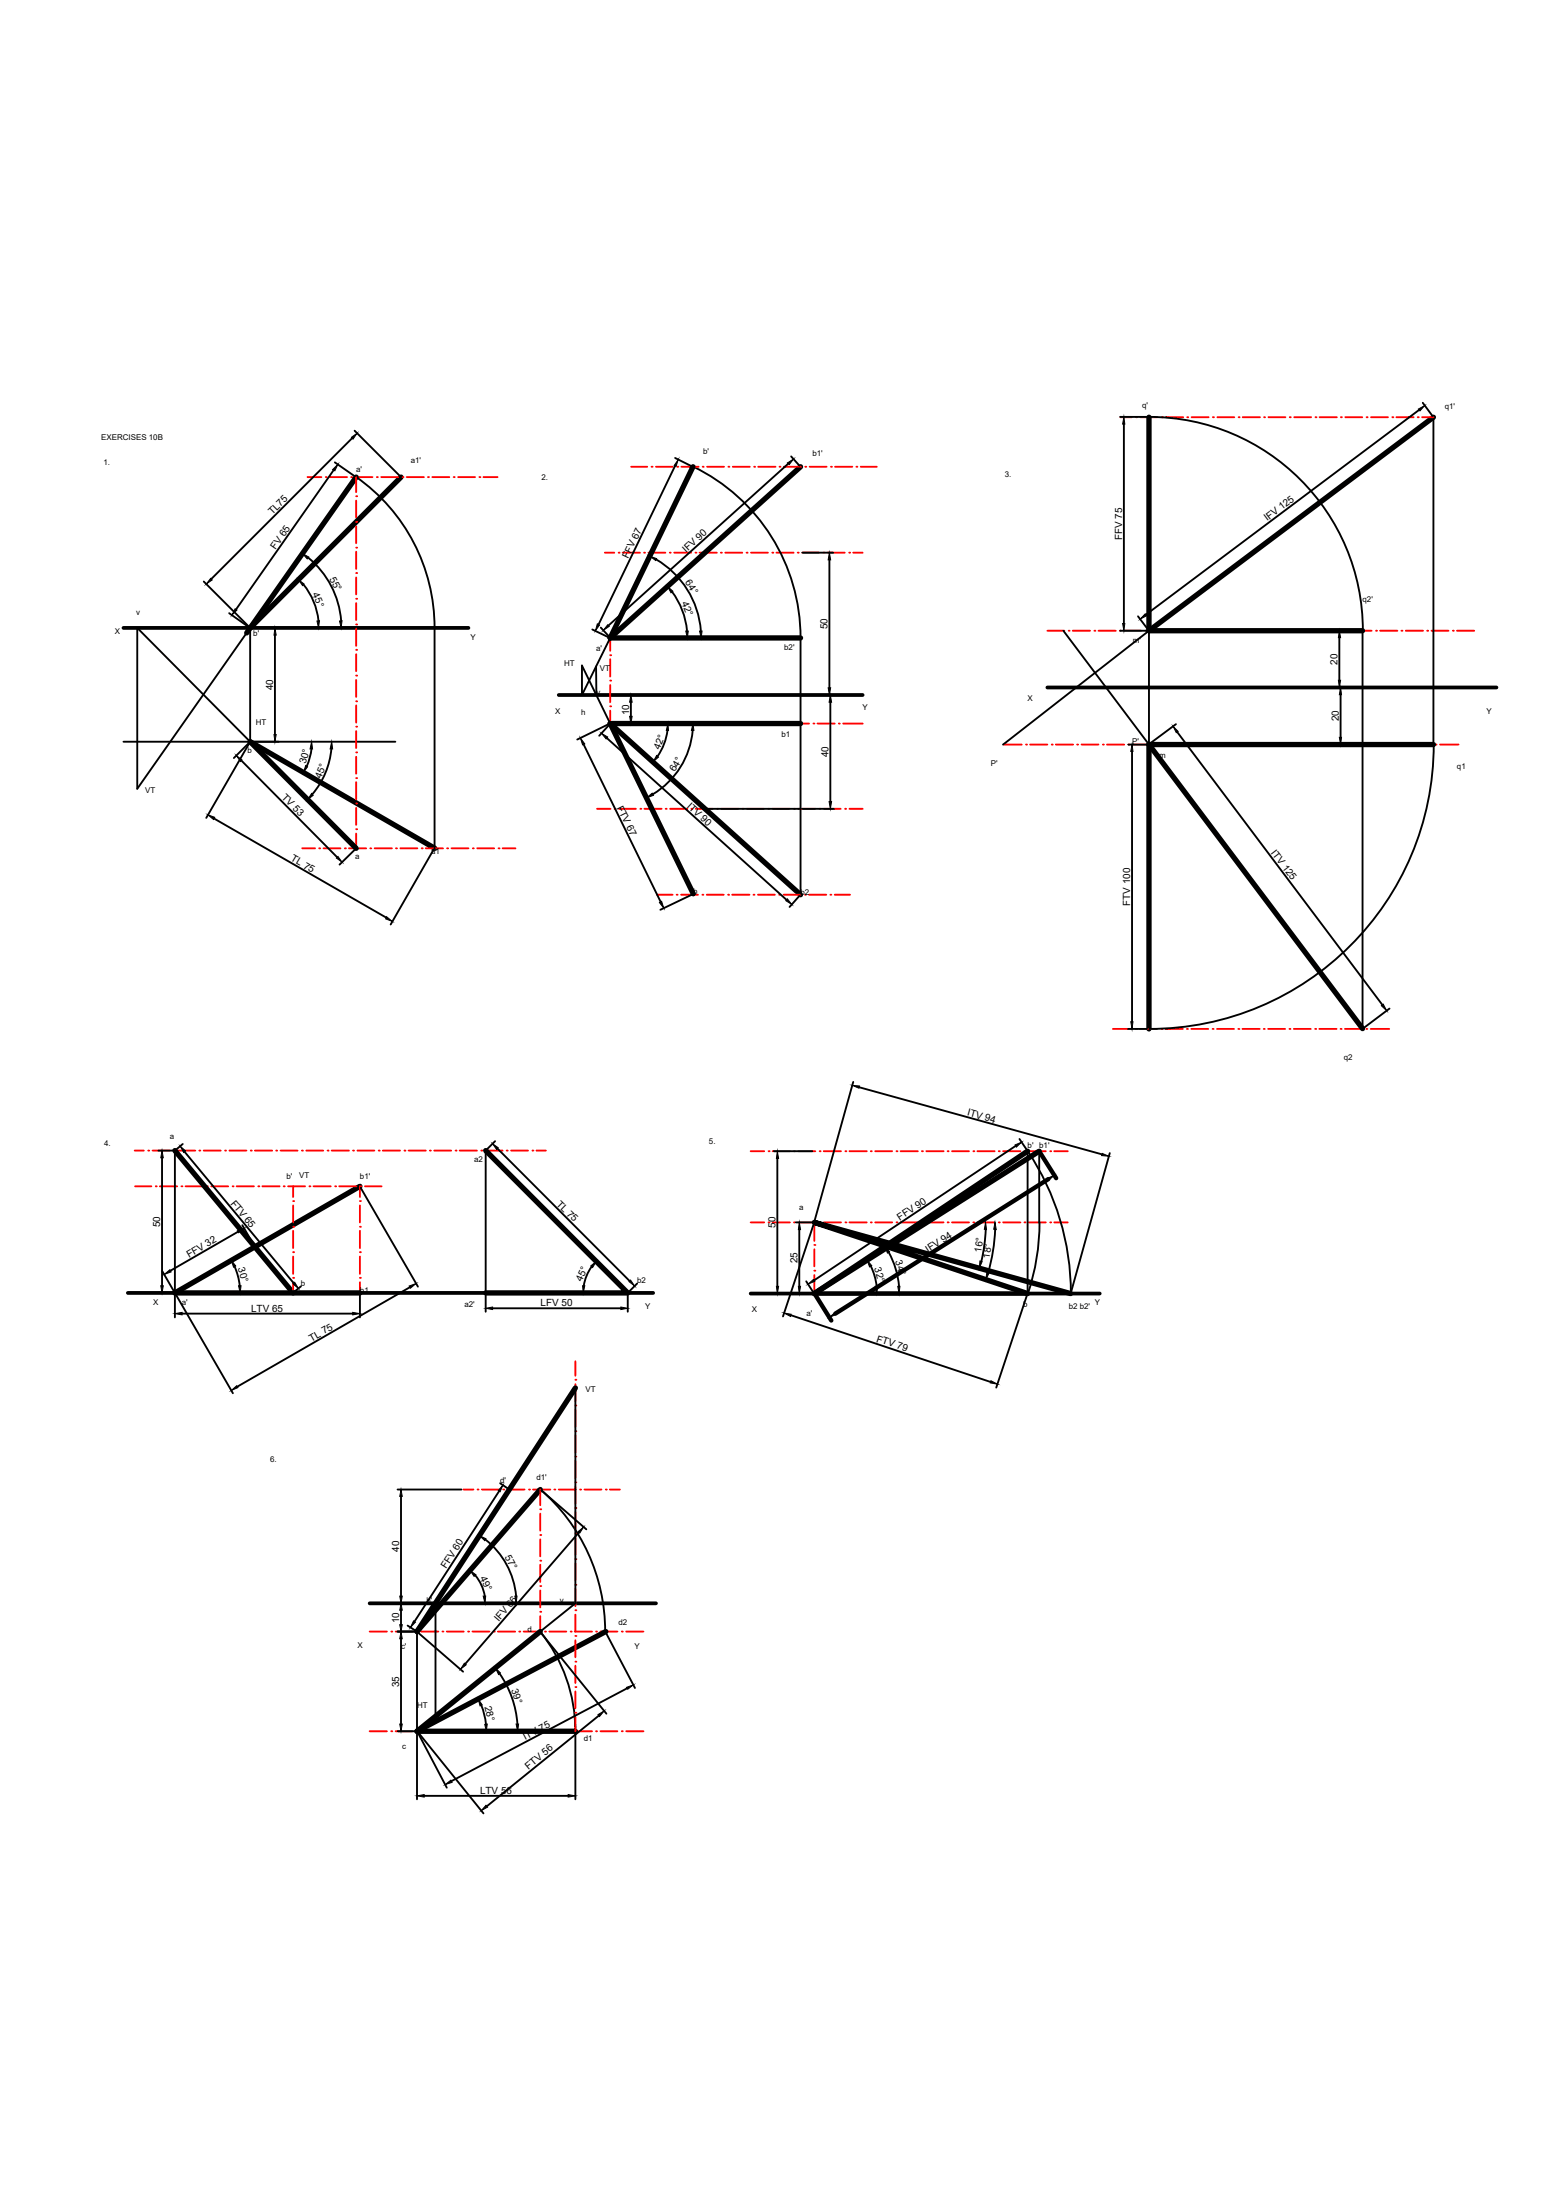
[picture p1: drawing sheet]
<svg xmlns="http://www.w3.org/2000/svg" width="210mm" height="297mm" viewBox="0 0 210 297" stroke-linecap="round" stroke-linejoin="round" font-family="sans-serif">
<!-- layer: 0 -->
<path d="M16.7 84.8h46.5M75.4 93.8h41M141.4 92.8h60.6M17.3 174.6h70.9M101.3 174.7h47.1M49.9 216.5h38.6" fill="none" stroke="#000" stroke-width=".51"/>
<g fill="none" stroke="#000" stroke-width=".25">
<path d="M47.5 59.2l-19 19M47.9 58.2l6.1 6M151.2 56.3h3.6M151.7 57.3v26.9M155.1 56.3a28.9 28.9 0 0 1 28.9 28.8M191.5 55.4l-36.8 27.6M192.1 54.4l1.3 1.8M193.5 56.3v44.2M27.5 78.5l6.1 6.1M41 78.9a9.2 9.2 0 0 1 2 4.9M41.6 75.3a12.2 12.2 0 0 1 4.4 8.5M45 63.5l-13.1 18.8"/>
<path d="M45.2 62.4l2.7 1.9M48.1 64.4a24.9 24.9 0 0 1 10.6 20.4v29.7M88.6 75.5a12.3 12.3 0 0 1 6 9.7M90.7 79.9a10.4 10.4 0 0 1 2 5.3M91.1 61.8l2.2 1.1M91.1 62.9l-10.3 21.4M93.6 63a25.7 25.7 0 0 1 14.5 23.1v34.7M106.4 62.6l-24.2 21.8M106.8 61.6l1.1 1.3M108.3 74.6h4.2M112 75.6v17.3M18.5 84.8l15.3 15.3v-15.3l-15.3 21.7z"/>
<path d="M30.9 82.8l2.7 1.9M34 84.8h3.6M37.1 85.8v13.4M80 85l2.2 1M80.5 90v3.8M81.1 84.7l1.1 1.3M81.9 99.6l24.3 21.9M82.2 97.8l-4.3 2.1M82.2 97.9l-1.3 1.4M82.4 86.1l-3.8 7.7v-3.9l3.8 7.8M82.6 93.8h3M82.6 97.7h3"/>
<path d="M85.2 94.8v1.9M90.1 98.6a7.8 7.8 0 0 1-1.3 3.5M93.5 98.6a11.2 11.2 0 0 1-5.4 8.6M108.3 93.8h4.3M112.1 94.8v13.4M143.5 85.2l11.6 15.3v-15.3l-19.7 15.3M151.2 85.2h3.6M153.6 83.2l1.3 1.7M158.7 97.8l-3.4 2.6M158.9 98.8l27.7 36.9M180.3 85.2h3.4M180.3 92.8h3.4"/>
<path d="M180.8 86.1v5.7M181 93.8v5.8M183.9 85.2v53.7M16.7 100.1h36.7M28.9 110.5l23.2 13.4M32.6 102.7l12.9 13M33.6 100.3l-2 2M33.6 100.4l-5.8 10M42.1 101.1l-.2 .9-.5 1.4M44.7 101.1a11 11 0 0 1-2.5 6.1M47.9 114.7l-2.1 2M58.5 114.7l-5.8 10.1"/>
<path d="M78.8 100.5l10.4 21.3M95.2 109.2h12.9M108.3 109.2h4.3M152.3 100.5h2.5M152.8 101.5v36.5M180.5 100.5h3.2M193.5 100.5a38.4 38.4 0 0 1-38.4 38.4M93.4 120.8l-4.3 2M107.9 121l-1.3 1.5M152.3 138.9h2.5M187.6 136.2l-3.5 2.6M21.4 155.3h2"/>
<path d="M21.9 156.3v17.3M23.6 155.3v19.3M24.7 154.5l-.9 .7M24.9 155.5l14.8 17.8M65.6 155.3v19.3M66.8 154.1l-1.1 1.1M67.2 155.1l17.8 17.9M104.5 155.4h5.2M104.9 156.4v17.3M115.2 146.1l-5.2 18.7M116 146.8l32.7 9.1M137.1 154.7l-27.2 18.2"/>
<path d="M137.6 153.8l1 1.4M138.7 155.4v19.3M138.7 155.4a34.6 34.6 0 0 1 5.9 19.2M140.3 155.4v9.6M149.8 155.7l-5.2 18.7M21.4 174.6h2M21.9 171.6l1.6 2.8M23.6 174.8v3.1M23.7 174.8l7.7 13.3M24.6 177.4h23M31.7 171l.5 1.5 .2 1.1M32.1 166.3l-9.1 5.3"/>
<path d="M32.7 165.4l1.6 2.7M40.6 173.7l-.9 .7M48.6 174.8v3.1M48.7 160.3l7.7 13.4M55.3 173.8l-23.3 13.4M65.6 174.8v2.3M66.5 176.6h17.3M79.9 171l-.7 1.2-.4 1.4M84.7 174.8v2.3M86 173.3l-1.1 1.1M104.5 174.7h5.2M106.8 177.6l26.9 9"/>
<path d="M107.4 165h2.3M107.9 166v7.7M108.8 173l1 1.4M109.8 165.3l-4.1 12.4M117.6 171l.5 1.3 .2 1.4M120 169.1l.8 1.9 .4 1.3 .2 1.4M133.1 166l-.3 2.4-.3 1.9M134.3 166a24.4 24.4 0 0 1-.9 5.8M138.6 174.9l-4.1 12.5M140.3 165a30.4 30.4 0 0 1-1.5 9.6M77.7 187.4v29.1l-4.8 3.8a21.4 21.4 0 0 1 4.8 13.4M53.7 216.5h8.6"/>
<path d="M53.7 201.1h8.6M54.1 202v13.5M54.1 217.4v2M55 219.5l1.1 .7M58.8 216.5v15.2M64.2 212.7l.8 1.3 .4 1.5M65.5 207.9a10.9 10.9 0 0 1 4.2 7.6M67.4 201.3l-11.4 17.6M67.5 200.3l1.1 .7M72.9 201.1a25.4 25.4 0 0 1 8.8 19.2M73.1 201.2l6 5.3M78.1 206.9l-15.3 17.7"/>
<path d="M53.7 220.3h2.4M53.7 233.8h2.4M54.1 221.3v11.5M56.3 220.3v13.5M56.3 234v8.9M56.4 234l3.9 7.4M56.5 220.5l6 5.2M56.5 233.9l8.8 10.9M65 230.2l.3 1 .3 1.6M67.4 226a13.6 13.6 0 0 1 2.4 6.8M73.1 220.5l8.8 10.9M77.7 234v8.9"/>
<path d="M80.8 231.6l-15.1 12.3M81.8 220.5l3.9 7.4M84.7 228l-23.8 12.5M57.3 242.5h19.4"/>
</g>
<g fill="none" stroke="#000" stroke-width=".72">
<path d="M155.1 56.3v28.9M193.5 56.3l-38.4 28.9M48.1 64.4l-14.8 21.1M54.1 64.4l-20.3 20.4M93.5 63l-11.1 23.1M108.1 63l-25.7 23.1M82.4 97.7l25.7 23.1M82.4 97.7l11.2 23M82.4 86.1h25.7M82.4 97.7h25.7M155.1 85.2h28.8M48.1 114.5l-14.3-14.4 24.9 14.4"/>
<path d="M155.1 100.5v38.4M155.1 100.5l28.8 38.4M155.1 100.5h38.4M23.6 155.3l16 19.3M65.6 155.3l19.1 19.3h-19.1M138.7 155.4l-28.8 19.3 30.4-19.3M48.6 160.2l-25 14.4h25M138.7 174.7l-28.8-9.7 34.6 9.7M77.7 187.4l-21.4 32.9 16.6-19.2M56.3 233.8h21.4M72.9 220.3l-16.6 13.5M81.8 220.3l-25.5 13.5"/>
</g>
<g fill="none" stroke="#f00" stroke-width=".25">
<path d="M151.2 56.3h1.6M153.4 56.3h.1M154 56.3h2.2M156.8 56.3h.1M157.4 56.3h2.3M160.3 56.3h.1M160.9 56.3h2.2M163.7 56.3h.1M164.3 56.3h2.3M167.2 56.3h.1M167.8 56.3h2.3M170.6 56.3h.1"/>
<path d="M171.2 56.3h2.3M174.1 56.3h.1M174.7 56.3h2.3M177.6 56.3h.1M178.1 56.3h2.4M181 56.3h.1M181.6 56.3h2.3M184.5 56.3h.1M185.1 56.3h2.3M187.9 56.3h.1M188.5 56.3h2.3M191.4 56.3h.1"/>
<path d="M192 56.3h1.5M41.5 64.4h1.9M44 64.4h.1M44.5 64.4h2.3M47.4 64.4h.1M48 64.4h2.3M48.1 67h.1M48.1 70.5h.1M48.1 73.9h.1M48.1 77.4h.1M48.1 64.4v2M48.1 67.6v2.3"/>
<path d="M48.1 71.1v2.2M48.1 74.5v2.3M48.1 78v2.2M50.9 64.4h.1M51.5 64.4h2.2M54.3 64.4h.1M54.9 64.4h2.3M57.8 64.4h.1M58.4 64.4h2.2M61.2 64.4h.1M61.8 64.4h2.3M64.7 64.4h.1"/>
<path d="M65.3 64.4h1.9M81.6 74.6h1.3M83.5 74.6h.1M84.1 74.6h2.3M85.2 63h2.2M86.9 74.6h.1M87.5 74.6h2.3M88 63h.1M88.5 63h2.3M90.4 74.6h.1M91 74.6h2.3M91.4 63h.1"/>
<path d="M92 63h2.3M93.9 74.6h.1M94.4 74.6h2.4M94.9 63h.1M95.4 63h2.3M97.3 74.6h.1M97.9 74.6h2.3M98.3 63h.1M98.9 63h2.3M100.8 74.6h.1M101.4 74.6h2.3M101.8 63h.1"/>
<path d="M102.3 63h2.4M104.3 74.6h.1M104.8 74.6h2.3M105.2 63h.1M105.8 63h2.3M107.7 74.6h.1M108.3 74.6h2.3M108.7 63h.1M109.3 63h2.3M111.2 74.6h.1M111.7 74.6h2.3M112.2 63h.1"/>
<path d="M112.7 63h2.3M114.6 74.6h.1M115.2 74.6h1.2M115.6 63h.1M116.2 63h2.1M48.1 80.8h.1M48.1 84.3h.1M48.1 87.7h.1M48.1 91.2h.1M48.1 94.7h.1M48.1 98.1h.1M48.1 81.4v2.3"/>
<path d="M48.1 84.9v2.3M48.1 88.3v2.3M48.1 91.8v2.3M48.1 95.2v2.4M48.1 98.7v2.3M82.4 88.5h.1M82.4 91.9h.1M82.4 95.4h.1M82.4 96v1.7h2.6M82.4 89v2.3M82.4 92.5v2.3M84.3 86.1h-1.9v1.8"/>
<path d="M84.9 86.1h.1M85.4 86.1h2.3M85.6 97.7h.1M86.2 97.7h2.3M88.3 86.1h.1M88.9 86.1h2.3M89.1 97.7h.1M89.6 97.7h2.3M91.8 86.1h.1M92.4 86.1h2.2M92.5 97.7h.1M93.1 97.7h2.3"/>
<path d="M95.2 86.1h.1M95.8 86.1h2.3M96 97.7h.1M96.5 97.7h2.3M98.7 86.1h.1M99.3 86.1h2.2M99.4 97.7h.1M100 97.7h2.3M102.1 86.1h.1M102.7 86.1h2.3M102.9 97.7h.1M103.4 97.7h2.3"/>
<path d="M105.6 86.1h.1M106.2 86.1h1.9M106.3 97.7h.1M106.9 97.7h2.3M109.8 97.7h.1M110.3 97.7h2.4M113.2 97.7h.1M113.8 97.7h2.6M141.4 85.2h2.3M144.3 85.2h.1M144.8 85.2h2.3M147.7 85.2h.1"/>
<path d="M148.3 85.2h2.3M151.2 85.2h.1M151.8 85.2h2.2M154.6 85.2h.1M155.2 85.2h2.3M158.1 85.2h.1M158.7 85.2h2.3M161.5 85.2h.1M162.1 85.2h2.3M165 85.2h.1M165.6 85.2h2.3M168.4 85.2h.1"/>
<path d="M169 85.2h2.4M171.9 85.2h.1M172.5 85.2h2.3M175.4 85.2h.1M175.9 85.2h2.4M178.8 85.2h.1M179.4 85.2h2.3M182.3 85.2h.1M182.9 85.2h2.3M185.7 85.2h.1M186.3 85.2h2.3M189.2 85.2h.1"/>
<path d="M189.8 85.2h2.3M192.6 85.2h.1M193.2 85.2h2.3M196.1 85.2h.1M196.7 85.2h2.3M40.8 114.5h1.7M43.1 114.5h.1M43.7 114.5h2.3M46.6 114.5h.1M47.1 114.5h2.3M48.1 101.6h.1M48.1 105.1h.1"/>
<path d="M48.1 108.5h.1M48.1 112h.1M48.1 102.2v2.3M48.1 105.6v2.3M48.1 109.1v2.3M48.1 112.6v1.9M50 114.5h.1M50.6 114.5h2.3M53.5 114.5h.1M54 114.5h2.3M56.9 114.5h.1M57.5 114.5h2.3"/>
<path d="M60.4 114.5h.1M60.9 114.5h2.3M63.8 114.5h.1M64.4 114.5h2.3M67.3 114.5h.1M67.8 114.5h1.8M80.6 109.2h1.8M83 109.2h.1M83.6 109.2h2.2M86.4 109.2h.1M87 109.2h2.3M89.9 109.2h.1"/>
<path d="M90.5 109.2h2.3M93.3 109.2h.1M93.9 109.2h2.3M96.8 109.2h.1M97.4 109.2h2.3M100.2 109.2h.1M100.8 109.2h2.3M103.7 109.2h.1M104.3 109.2h2.3M107.2 109.2h.1M107.7 109.2h2.4M110.6 109.2h.1"/>
<path d="M111.2 109.2h2.3M114.1 109.2h.1M114.7 109.2h1.7M135.4 100.5h2.5M138.5 100.5h.1M139.1 100.5h2.3M142 100.5h.1M142.5 100.5h2.4M145.4 100.5h.1M146 100.5h2.3M148.9 100.5h.1M149.4 100.5h2.4"/>
<path d="M152.3 100.5h.1M152.9 100.5h2.3M155.8 100.5h.1M156.4 100.5h2.3M159.2 100.5h.1M159.8 100.5h2.3M162.7 100.5h.1M163.3 100.5h2.3M166.1 100.5h.1M166.7 100.5h2.3M169.6 100.5h.1M170.2 100.5h2.3"/>
<path d="M173 100.5h.1M173.6 100.5h2.4M176.5 100.5h.1M177.1 100.5h2.3M180 100.5h.1M180.5 100.5h2.4M183.4 100.5h.1M184 100.5h2.3M186.9 100.5h.1M187.5 100.5h2.3M190.4 100.5h.1M190.9 100.5h2.3"/>
<path d="M193.8 100.5h.1M194.4 100.5h2.5M88.7 120.8h2.1M91.3 120.8h.1M91.9 120.8h2.3M94.8 120.8h.1M95.4 120.8h2.3M98.3 120.8h.1M98.8 120.8h2.4M101.7 120.8h.1M102.3 120.8h2.3M105.2 120.8h.1"/>
<path d="M105.8 120.8h2.3M108.7 120.8h.1M109.2 120.8h2.3M112.1 120.8h.1M112.7 120.8h2.1M150.2 138.9h2.5M153.3 138.9h.1M153.9 138.9h2.3M156.8 138.9h.1M157.3 138.9h2.4M160.2 138.9h.1M160.8 138.9h2.3"/>
<path d="M163.7 138.9h.1M164.3 138.9h2.3M167.2 138.9h.1M167.7 138.9h2.3M170.6 138.9h.1M171.2 138.9h2.3M174.1 138.9h.1M174.7 138.9h2.2M177.5 138.9h.1M178.1 138.9h2.3M181 138.9h.1M181.6 138.9h2.2"/>
<path d="M184.4 138.9h.1M185 138.9h2.5M18.2 155.3h1.2M20 155.3h.1M20.6 155.3h2.3M23.5 155.3h.1M24 155.3h2.4M26.9 155.3h.1M27.5 155.3h2.3M30.4 155.3h.1M31 155.3h2.3M33.9 155.3h.1"/>
<path d="M34.4 155.3h2.3M37.3 155.3h.1M37.9 155.3h2.3M40.8 155.3h.1M41.3 155.3h2.3M44.2 155.3h.1M44.8 155.3h2.3M47.7 155.3h.1M48.2 155.3h2.3M51.1 155.3h.1M51.7 155.3h2.3M54.6 155.3h.1"/>
<path d="M55.1 155.3h2.4M58 155.3h.1M58.6 155.3h2.3M61.5 155.3h.1M62 155.3h2.4M65 155.3h.1M65.5 155.3h2.3M68.4 155.3h.1M69 155.3h2.3M71.9 155.3h.1M72.4 155.3h1.3M101.3 155.4h1.9"/>
<path d="M103.7 155.4h.1M104.3 155.4h2.3M107.2 155.4h.1M107.8 155.4h2.3M110.6 155.4h.1M111.2 155.4h2.3M114.1 155.4h.1M114.7 155.4h2.3M117.5 155.4h.1M118.1 155.4h2.3M121 155.4h.1M121.6 155.4h2.3"/>
<path d="M124.4 155.4h.1M125 155.4h2.4M127.9 155.4h.1M128.5 155.4h2.3M131.4 155.4h.1M131.9 155.4h2.4M134.8 155.4h.1M135.4 155.4h2.3M138.3 155.4h.1M138.9 155.4h2.3M141.8 155.4h.1M142.3 155.4h1.8"/>
<path d="M18.2 160.2h2.2M21 160.2h.1M21.6 160.2h2.3M24.5 160.2h.1M25 160.2h2.4M27.9 160.2h.1M28.5 160.2h2.3M31.4 160.2h.1M31.9 160.2h2.4M34.9 160.2h.1M35.4 160.2h2.3M38.3 160.2h.1"/>
<path d="M38.9 160.2h2.3M39.6 172.5h.1M39.6 169.1h.1M39.6 165.6h.1M39.6 162.2h.1M39.6 160.2v1.4M39.6 162.8v2.2M39.6 166.2v2.3M39.6 169.7v2.3M39.6 173.1v1.5M41.8 160.2h.1M42.3 160.2h2.3"/>
<path d="M45.2 160.2h.1M45.8 160.2h2.3M48.6 162.2h.1M48.6 165.6h.1M48.6 169.1h.1M48.6 172.5h.1M48.6 160.2v1.4M48.6 162.8v2.2M48.6 166.2v2.3M48.6 169.7v2.3M48.6 173.1v1.5M48.7 160.2h.1"/>
<path d="M49.3 160.2h2.2M101.3 165h1.9M103.7 165h.1M104.3 165h2.3M107.2 165h.1M107.8 165h2.3M109.9 171.6h.1M109.9 168.1h.1M109.9 165v2.5M109.9 168.7v2.3M109.9 172.2v2.5M110.6 165h.1"/>
<path d="M111.2 165h2.3M114.1 165h.1M114.7 165h2.3M117.5 165h.1M118.1 165h2.3M121 165h.1M121.6 165h2.3M124.4 165h.1M125 165h2.4M127.9 165h.1M128.5 165h2.3M131.4 165h.1"/>
<path d="M131.9 165h2.4M134.8 165h.1M135.4 165h2.3M138.3 165h.1M138.9 165h2.3M141.8 165h.1M142.3 165h1.8M77.7 196.7h.1M77.7 193.2h.1M77.7 189.8h.1M77.7 186.3h.1M77.7 183.8v1.9"/>
<path d="M77.7 186.9v2.3M77.7 190.4v2.2M77.7 193.8v2.3M77.7 197.3v2.2M62.6 201.1h1.3M64.5 201.1h.1M65.1 201.1h2.2M67.9 201.1h.1M68.5 201.1h2.3M71.4 201.1h.1M72 201.1h2.3M72.9 203.8h.1"/>
<path d="M72.9 207.2h.1M72.9 210.7h.1M72.9 214.2h.1M72.9 217.6h.1M72.9 201.1v2.1M72.9 204.4v2.3M72.9 207.8v2.3M72.9 211.3v2.3M72.9 214.7v2.3M72.9 218.2v2.1M74.8 201.1h.1M75.4 201.1h2.3"/>
<path d="M77.7 217.4h.1M77.7 214h.1M77.7 210.5h.1M77.7 207h.1M77.7 203.6h.1M77.7 200.1h.1M77.7 200.7v2.3M77.7 204.2v2.3M77.7 207.6v2.3M77.7 211.1v2.3M77.7 214.5v2.4M77.7 218v2.3"/>
<path d="M78.3 201.1h.1M78.9 201.1h2.3M81.8 201.1h.1M82.3 201.1h1.4M49.9 233.8h2.3M49.9 220.3h2.3M52.8 233.8h.1M52.8 220.3h.1M53.4 233.8h2.3M53.4 220.3h2.3M56.3 233.8h.1M56.3 220.3h.1"/>
<path d="M56.8 233.8h2.4M56.8 220.3h2.4M59.7 233.8h.1M59.7 220.3h.1M60.3 233.8h2.3M60.3 220.3h2.3M63.2 233.8h.1M63.2 220.3h.1M63.8 233.8h2.3M63.8 220.3h2.3M66.7 233.8h.1M66.7 220.3h.1"/>
<path d="M67.2 233.8h2.3M67.2 220.3h2.3M70.1 233.8h.1M70.1 220.3h.1M70.7 233.8h2.3M70.7 220.3h2.3M73.6 233.8h.1M73.6 220.3h.1M74.2 233.8h2.2M74.2 220.3h2.2M77 233.8h.1M77 220.3h.1"/>
<path d="M77.6 233.8h2.3M77.6 220.3h2.3M77.7 231.3h.1M77.7 227.8h.1M77.7 224.4h.1M77.7 220.9h.1M77.7 221.5v2.3M77.7 224.9v2.3M77.7 228.4v2.3M77.7 231.8v2M80.5 233.8h.1M80.5 220.3h.1"/>
<path d="M81.1 233.8h2.2M81.1 220.3h2.2M83.9 233.8h.1M83.9 220.3h.1M84.5 233.8h2.4M84.5 220.3h2.4"/>
</g>
<g fill="#000" stroke="#000" stroke-width=".13">
<path d="M47.4 59l.8-.5-.5 .8zM151.7 56.3l.1 1h-.3zM191.5 55.2l.8-.4-.6 .7zM28.4 78.1l.2 .2-.8 .6zM40.3 78.3l.7 .6-.2 .2zM40.8 74.7l.9 .5-.2 .3zM44.9 63.4l.7-.7-.4 .9zM87.7 75.1l.9 .3-.1 .3zM91.6 62l-.3 1-.3-.1zM106.3 62.5l.8-.5-.6 .7zM112 74.6l.1 1h-.3zM31.7 82.2l.3 .2-.7 .6z"/>
<path d="M37.1 84.8l.2 1h-.3zM37 99.2h.3l-.2 .9zM42.8 83.8h.3l-.1 1zM45.8 83.8h.4l-.2 1zM80.6 84.2l.3 .2-.5 .8zM82 84.4l.2 .2-.8 .5zM81.2 99l.8 .5-.2 .3zM85.2 93.8l.1 1h-.3zM85 96.7h.3l-.1 1zM90.2 97.7v.9h-.3zM90.1 79.2l.7 .6-.2 .2zM92.6 85.2h.3l-.1 .9z"/>
<path d="M93.5 97.7l.2 .9h-.4zM94.4 85.2h.4l-.2 .9zM111.8 92.9h.3l-.1 .9zM112.1 93.8l.2 1h-.4zM151.5 84.2h.3l-.1 1zM154.6 82.9l.2 .2-.9 .5zM158.4 98.1l.6 .6-.2 .2zM180.8 85.2l.2 .9h-.3zM180.7 91.8h.3l-.2 1zM181 92.8l.1 1h-.3zM180.8 99.6h.3l-.1 .9zM28.1 110l.9 .3-.2 .3z"/>
<path d="M31.9 102l.8 .6-.2 .2zM41.3 103.4l.2 .1-.5 .8zM42.1 100.1l.1 1h-.3zM42.1 107.1l.2 .3-.8 .6zM44.8 100.1l.1 1h-.3zM45.6 115.6l.6 .8-.8-.5zM78.3 99.6l.6 .8-.3 .2zM87.3 107.7l.7-.6 .2 .3zM88.6 102l.3 .2-.7 .7zM111.9 108.2h.4l-.2 1zM152.8 100.5l.1 1h-.3zM52.2 123.8l.7 .6-.8-.3z"/>
<path d="M89 121.9l.3-.2 .3 .9zM106.3 121.4l.6 .7-.8-.5zM152.6 138h.3l-.1 .9zM186.5 135.8l.2-.2 .5 .9zM21.9 155.3l.1 1h-.3zM24.3 154.8l.7 .6-.2 .2zM66.5 154.4l.8 .6-.3 .2zM104.9 155.4l.2 1h-.3zM115 146.5l1 .1-.1 .3zM137 154.6l.9-.4-.7 .7zM141.4 159.1l.9-.4-.7 .6zM148.8 155.7l.9 .4-1-.1z"/>
<path d="M21.7 173.6h.3l-.1 1zM22.2 172.1l.7-.7 .2 .3zM23.6 177.4l1-.2v.3zM31.2 170.2l.6 .7-.3 .2zM32 166.2l1-.4-.8 .6zM32.2 173.6h.3l-.1 1zM39.5 173.3l.3-.2 .5 .9zM47.6 177.2l1 .2-1 .1zM55.2 173.6l1-.3-.8 .6zM65.6 176.6l.9-.1v.3zM78.6 173.6h.3l-.2 1zM79.7 170.9l.8-.6-.5 .8z"/>
<path d="M83.8 176.5l.9 .1-.9 .2zM84.9 173l.2-.2 .6 .8zM104.8 173.7h.3l-.2 1zM105.8 177.3l1 .1-.1 .3zM107.9 165l.2 1h-.3zM107.8 173.7h.3l-.2 1zM109.1 173.4l.7-.7 .2 .3zM112 177.9l.7-.7 .1 .3zM117 170.1l.7 .8-.3 .2zM118.1 173.7h.4l-.2 1zM119.5 168.3l.6 .7-.3 .2zM121.2 173.7h.3l-.1 1z"/>
<path d="M132.3 170.3h.3l-.4 .9zM133 165l.2 1h-.3zM133.2 171.8l.3 .1-.4 .8zM134.3 165l.2 1h-.4zM31.2 187.7l.7-.6 .2 .3zM133.8 186.4l.8 .5-.9-.2zM54 219.4h.3l-.2 .9zM54.1 216.5l.2 .9h-.3zM54.1 201.1l.2 .9h-.3zM54 215.5h.3l-.2 1zM55.8 218.8l.3 .2-.7 .7zM63.4 212l.8 .6-.2 .2z"/>
<path d="M64.7 207.3l.9 .5-.2 .2zM65.2 215.5h.4l-.1 1zM67.9 200.5l-.4 .9-.2-.2zM69.5 215.5h.3l-.1 1zM78 206.8l.8-.6-.5 .8zM54.1 220.3l.2 1h-.3zM54 232.8h.3l-.2 1zM62.7 224.6l.2 .2-.7 .6zM64.5 229.4l.6 .8-.3 .1zM65.4 232.8h.4l-.2 1zM66.9 225.2l.6 .7-.2 .2zM69.7 232.8h.3l-.1 1z"/>
<path d="M80.7 231.5l.9-.5-.7 .8zM84.6 227.8l.9-.3-.8 .6zM56.3 242.5l1-.2v.3zM60.1 240.9l.8-.5 .1 .3zM65.6 243.7l.2 .3-.8 .5zM76.7 242.3l1 .2-1 .1z"/>
</g>
<path d="M140.4 155.6l2.2 3.5M141.5 159.2l-28.7 18.2M109.9 174.7h28.8M110.1 174.8l2.1 3.5" fill="none" stroke="#000" stroke-width=".59"/>
<g font-size="1.3">
<text x="36.8" y="69.6" transform="rotate(-45 36.8 69.6)">TL75</text>
<text x="171.1" y="70.4" transform="rotate(-37 171.1 70.4)">IFV 125</text>
<text x="37.2" y="74.2" transform="rotate(-55 37.2 74.2)">FV 65</text>
<text x="84.8" y="75.5" transform="rotate(-64 84.8 75.5)">FFV 67</text>
<text x="92.6" y="74.7" transform="rotate(-42 92.6 74.7)">IFV 90</text>
<text x="151.5" y="73" transform="rotate(-90 151.5 73)">FFV 75</text>
<text x="42.1" y="80.2" transform="rotate(67 42.1 80.2)">45°</text>
<text x="44.4" y="78.1" transform="rotate(62 44.4 78.1)">55°</text>
<text x="92" y="81.4" transform="rotate(68 92 81.4)">42°</text>
<text x="92.4" y="78.6" transform="rotate(58 92.4 78.6)">64°</text>
<text x="111.7" y="85" transform="rotate(-90 111.7 85)">50</text>
<text x="180.5" y="89.7" transform="rotate(-90 180.5 89.7)">20</text>
<text x="36.9" y="93.2" transform="rotate(-90 36.9 93.2)">40</text>
<text x="84.9" y="96.5" transform="rotate(-90 84.9 96.5)">10</text>
<text x="89.1" y="101.3" transform="rotate(-69 89.1 101.3)">42°</text>
<text x="180.7" y="97.4" transform="rotate(-90 180.7 97.4)">20</text>
<text x="38" y="107.8" transform="rotate(45 38 107.8)">TV 53</text>
<text x="41.3" y="103.2" transform="rotate(-75 41.3 103.2)">30°</text>
<text x="43.3" y="105.2" transform="rotate(-68 43.3 105.2)">45°</text>
<text x="91.1" y="104.3" transform="rotate(-59 91.1 104.3)">64°</text>
<text x="111.8" y="102.2" transform="rotate(-90 111.8 102.2)">40</text>
<text x="83.2" y="109" transform="rotate(64 83.2 109)">FTV 67</text>
<text x="92.7" y="109" transform="rotate(42 92.7 109)">ITV 90</text>
<text x="39.2" y="116.1" transform="rotate(30 39.2 116.1)">TL 75</text>
<text x="171.5" y="115.2" transform="rotate(53 171.5 115.2)">ITV 125</text>
<text x="152.6" y="122.3" transform="rotate(-90 152.6 122.3)">FTV 100</text>
<text x="130.5" y="150.6" transform="rotate(16 130.5 150.6)">ITV 94</text>
<text x="21.6" y="165.7" transform="rotate(-90 21.6 165.7)">50</text>
<text x="31.1" y="162.5" transform="rotate(50 31.1 162.5)">FTV 65</text>
<text x="75" y="162.6" transform="rotate(45 75 162.6)">TL 75</text>
<text x="104.7" y="165.8" transform="rotate(-90 104.7 165.8)">50</text>
<text x="121.5" y="164.8" transform="rotate(-33 121.5 164.8)">FFV 90</text>
<text x="25.5" y="169.8" transform="rotate(-30 25.5 169.8)">FFV 32</text>
<text x="32.1" y="171.3" transform="rotate(75 32.1 171.3)">30°</text>
<text x="78.6" y="173" transform="rotate(-67 78.6 173)">45°</text>
<text x="107.6" y="170.6" transform="rotate(-90 107.6 170.6)">25</text>
<text x="118" y="171.3" transform="rotate(74 118 171.3)">32°</text>
<text x="120.8" y="170.3" transform="rotate(73 120.8 170.3)">34°</text>
<text x="125.3" y="169.1" transform="rotate(-32 125.3 169.1)">IFV 94</text>
<text x="132.4" y="169.1" transform="rotate(-82 132.4 169.1)">16°</text>
<text x="133.6" y="170" transform="rotate(-82 133.6 170)">18°</text>
<text x="33.9" y="177.1">LTV 65</text>
<text x="73" y="176.4">LFV 50</text>
<text x="42.1" y="181.1" transform="rotate(-30 42.1 181.1)">TL 75</text>
<text x="118.2" y="181.1" transform="rotate(18 118.2 181.1)">FTV 79</text>
<text x="53.9" y="209.5" transform="rotate(-90 53.9 209.5)">40</text>
<text x="60.2" y="211.9" transform="rotate(-58 60.2 211.9)">FFV 60</text>
<text x="64.8" y="213" transform="rotate(65 64.8 213)">49°</text>
<text x="68.1" y="210.3" transform="rotate(61 68.1 210.3)">57°</text>
<text x="53.9" y="219.2" transform="rotate(-90 53.9 219.2)">10</text>
<text x="67.3" y="219" transform="rotate(-49 67.3 219)">IFV 66</text>
<text x="53.9" y="227.8" transform="rotate(-90 53.9 227.8)">35</text>
<text x="65.4" y="230.5" transform="rotate(76 65.4 230.5)">28°</text>
<text x="69" y="228.2" transform="rotate(70 69 228.2)">39°</text>
<text x="70.9" y="234.9" transform="rotate(-28 70.9 234.9)">ITV 75</text>
<text x="71.4" y="238.9" transform="rotate(-40 71.4 238.9)">FTV 56</text>
<text x="64.8" y="242.2">LTV 56</text>
</g>
<g font-size="1.1">
<text x="13.7" y="59.5">EXERCISES 10B</text>
<text x="154.2" y="55.1">q'</text>
<text x="195" y="55.2">q1'</text>
<text x="14" y="62.8">1.</text>
<text x="48.1" y="63.8">a'</text>
<text x="55.4" y="62.5">a1'</text>
<text x="73.1" y="64.8">2.</text>
<text x="94.9" y="61.3">b'</text>
<text x="109.7" y="61.6">b1'</text>
<text x="135.6" y="64.5">3.</text>
<text x="18.4" y="83.1">v</text>
<text x="183.9" y="81.3">q2'</text>
<text x="15.5" y="85.7">X</text>
<text x="34.2" y="85.9">b'</text>
<text x="63.5" y="86.4">Y</text>
<text x="76.1" y="89.9">HT</text>
<text x="80.5" y="87.9">a'</text>
<text x="105.9" y="87.7">b2'</text>
<text x="152.9" y="86.8">m'</text>
<text x="80.5" y="93.8">v</text>
<text x="81" y="90.7">VT</text>
<text x="116.4" y="95.9">Y</text>
<text x="138.7" y="94.6">X</text>
<text x="33.4" y="101.7">b</text>
<text x="34.5" y="97.9">HT</text>
<text x="75" y="96.4">X</text>
<text x="78.4" y="96.5">h</text>
<text x="105.5" y="99.5">b1</text>
<text x="152.8" y="100.5">P'</text>
<text x="200.6" y="96.5">Y</text>
<text x="19.6" y="107.1">VT</text>
<text x="133.8" y="103.4">P'</text>
<text x="156.5" y="102.4">m</text>
<text x="196.7" y="103.9">q1</text>
<text x="47.9" y="116">a</text>
<text x="58.2" y="115.3">a1</text>
<text x="93.6" y="120.7">b</text>
<text x="108.1" y="120.8">b2</text>
<text x="181.4" y="143.2">q2</text>
<text x="14" y="154.7">4.</text>
<text x="22.9" y="153.7">a</text>
<text x="95.7" y="154.5">5.</text>
<text x="138.7" y="155">b'</text>
<text x="140.3" y="155">b1'</text>
<text x="38.7" y="159.2">b'</text>
<text x="40.4" y="159">VT</text>
<text x="48.6" y="159.2">b1'</text>
<text x="64" y="156.9">a2</text>
<text x="107.9" y="163.4">a</text>
<text x="40.6" y="173.7">b</text>
<text x="86" y="173.3">b2</text>
<text x="20.7" y="176.1">X</text>
<text x="24.5" y="176.1">a'</text>
<text x="48.6" y="174.6">b1</text>
<text x="62.7" y="176.4">a2'</text>
<text x="87.1" y="176.7">Y</text>
<text x="101.5" y="177.1">X</text>
<text x="108.9" y="177.7">a'</text>
<text x="138.1" y="176.4">b</text>
<text x="144.3" y="176.7">b2 b2'</text>
<text x="147.8" y="176.1">Y</text>
<text x="79" y="187.9">VT</text>
<text x="36.5" y="197.3">6.</text>
<text x="67.5" y="200.3">d'</text>
<text x="72.4" y="199.8">d1'</text>
<text x="57.6" y="216.5">h'</text>
<text x="71.2" y="220.3">d</text>
<text x="75.6" y="216.5">v</text>
<text x="83.5" y="219.4">d2</text>
<text x="48.2" y="222.5">X</text>
<text x="54.1" y="222.6">c'</text>
<text x="85.7" y="222.6">Y</text>
<text x="56.3" y="230.7">HT</text>
<text x="54.3" y="236.1">c</text>
<text x="78.8" y="235.1">d1</text>
</g>
</svg>
